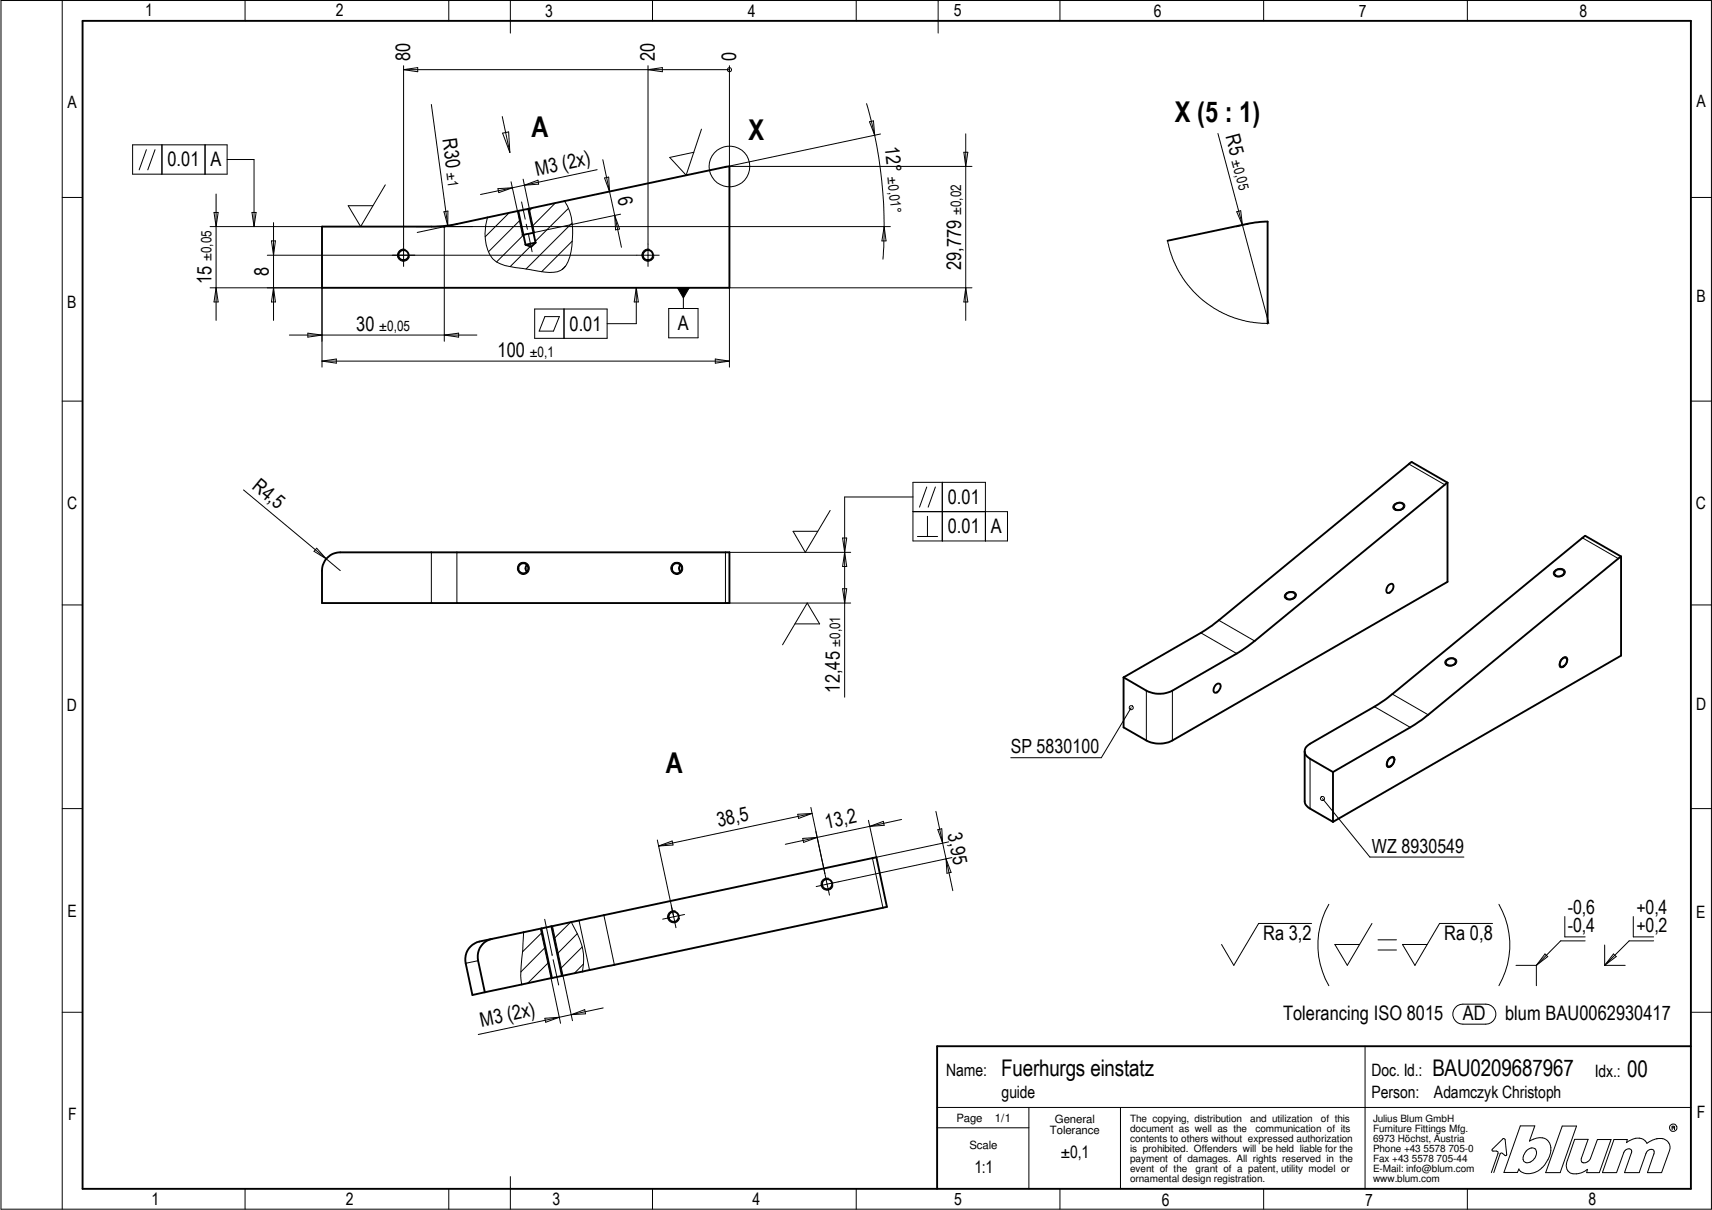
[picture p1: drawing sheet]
<svg xmlns="http://www.w3.org/2000/svg" width="420mm" height="297mm" viewBox="0 0 420 297" stroke-linecap="round" stroke-linejoin="round" font-family="sans-serif">
<path d="M166.3 70.7h2.9l-1.5 2.5z" fill="#000"/>
<path d="M.2 0h.1" fill="none" stroke="#000080" stroke-width=".25"/>
<g fill="none" stroke="#000" stroke-width=".25">
<path d="M.2 .1h419.8v296.7h-419.8zM15.3 .1v296.7M60.1 .1v5M99 17.1h80M99 16.1v49.3M99 17.1l3.5-.5v1zM110.1 .1v5M125.3 .1v8M159 16.1v49.3M159 17.1l3.5-.5v1zM160.1 .1v5M179 17.1h.1"/>
<path d="M179 16.1v24.8h59.5M210.1 .1v5M230.2 .1v8M260.1 .1v5M310.1 .1v5M360.1 .1v5M32.5 35.6h23.2v7.2h-23.2zM35.9 36.7l-1.7 5M38 36.7l-1.7 5M39.7 35.6v7.2M50.3 35.6v7.2M55.7 39.2h6.6v16.4"/>
<path d="M105.9 25.7l4 29.7M123.3 28.6l1.8 8.8M123.3 32.7l1.5-.3 .3 5zM147.9 39.2l1.7 7.8M172.2 31.7l-3.8 11.3-4-4.3 5.9-1.3M212.7 25.4l2 7.8M213.4 29.9l1-.2 .3 3.5zM214.7 33.2a111.3 111.3 0 0 1 2.3 22.4M216.1 32.9l-38.1 8.1M236.5 37.4h1l-.5 3.5zM237 32.9v45.8M298.9 32.8l12.5 46.6"/>
<path d="M15.3 48.5h5M51.6 55.6h27.4M52.5 52.2h1l-.5 3.4zM53 47.6v31.1M61.8 52.2h1.1l-.6 3.4zM66.6 59.1h1l-.5 3.6zM67.1 54.7v24M94.6 45.4l-6.1 10.2-3-5.1h6M102.1 55.6h116.4M108.9 55.5l.3 .3M109 52l.9-.2v3.6zM109 55.5v28.3"/>
<path d="M109.2 55.5l-.3 .3M112.1 55l-9.7 2.1M122.2 46.3l3.6-.2-3.4 1.2zM124.9 52.3l-5.8 5.8M125.4 44.6l2.8 13.1M125.8 46.1l-7.9 1.7M127.7 54l-7.8 7.8M128 49.6l.9 4.2M128.4 44l2.7 13.1 21.2-4.5M128.5 57.7l-6.6 6.6M128.7 45.5l-2.9 .6M128.7 45.5l3.3-1.3 .2 1z"/>
<path d="M129.1 55l.3 1.3M129.7 57.5l.9 4.3M130.6 51.1l-.8 .8M136.3 49.8l-5.7 5.8M138.5 49.4a14 14 0 0 1 2 9.6 10.8 10.8 0 0 1-2.2 6.9 5.2 5.2 0 0 1-4.6 .9l-7.1-1.1a9.8 9.8 0 0 1-5.7-2.2 11.1 11.1 0 0 1-1.3-10.1M139.5 51.1l-8.2 8.2M140.4 54.7l-11.3 11.3M140.5 59.2l-7.6 7.5M146.5 41.7l-17.8 3.8M148.4 43.7l1-.2 .2 3.5zM149.6 47l1.3 5.9M150.9 52.9l1.6 7.8"/>
<path d="M150.9 52.9l1.1 3.3-.9 .2zM217 55.6l-.3 8M217 55.6l.5 3.5h-1.1zM286.5 59.1l1.2 4.1 1.9 4 2.4 3.3 3.1 3.2 4.1 2.7 2.8 1.3 5 1.4 4.1 .3M303.5 52l1-.3 .4 3.5zM306.2 54.9l-2.7 .8M415 48.5h5M51.6 70.7h27.4v19.4M53 70.7l.5 3.4h-1zM65.6 62.7h96.2M67.1 70.7l.5 3.4h-1zM99.4 61.2a1.5 1.5 0 0 0-1.8 1.1 1.5 1.5 0 0 0 1 1.8 1.5 1.5 0 0 0 1.9-1.1"/>
<path d="M130.2 60.5l-5 4.9M131.2 75.9h17.8v7.2h-17.8zM133.7 77.7h3.6l-1.5 3.6h-3.5zM138.4 75.9v7.2M138.8 65.3l-.8 .9M156.2 70.7l.5 3.4h-1.1zM156.2 70.7v8.8h-7.2M159.4 61.2a1.49 1.49 0 0 0-1.8 1.1 1.49 1.49 0 0 0 1.1 1.8 1.49 1.49 0 0 0 1.8-1.1M164.1 75.7h7.2v7.2h-7.2zM166.3 70.7h2.9l-1.5 2.5zM167.7 70.7v5M237 70.7l.5 3.4h-1z"/>
<path d="M238.5 70.7h-59.5v19.4M15.3 98.5h5M71 82.3h46M75.6 81.8l3.4 .5-3.4 .5zM79 88.6h100M79 88.6l3.5-.5v1.1zM109 82.3l3.6-.5v1zM175.5 88.1l3.5 .5-3.5 .6zM415 98.5h5M227.4 119.5l-1.7 5M229.6 119.5l-1.8 5M231.3 118.4v14.4"/>
<path d="M345.8 113.9l8.8 5.1M59.8 120.3l20.3 16.9M77.7 134.6l2.4 2.6-3-1.9zM80.1 137.2l3.4 2.9M105.9 135.6v12.4M112.1 135.6v12.4M203.7 125.3l-6.1 10.3-3-5.2h6.1M206.8 132.1h1l-1 7h1zM208.8 135.6h-30.8v12.4h30.8M224.1 125.6h23.2v7.2h-23.2v-14.4h17.7v14.4M224.1 122h-16.8v49.2M225.2 131.7h4.9"/>
<path d="M227.6 126.7v5M342.1 123.8a1.63 1.63 0 0 1 2.7 .3 1.65 1.65 0 0 1-1.3 1.3 1.65 1.65 0 0 1-1.7-.7zM388.4 132l8.8 5.1M15.3 148.5h5M195.1 153.2h6.1l-3.1-5.2-6 10.3M206.8 144.5h1l-.5 3.5zM294.7 155.4l8.8 5M299.1 152.3l8.8 5.1M315.5 145.8a1.65 1.65 0 0 1 2.7 .2 1.65 1.65 0 0 1-1.3 1.2 1.65 1.65 0 0 1-1.7-.6zM381.5 140.1a1.6 1.6 0 0 1 2.7 .3 1.62 1.62 0 0 1-1.3 1.2 1.62 1.62 0 0 1-1.7-.7l.1-.5zM415 148.5h5M277.6 173.7l-7.3 12.3h-22.2"/>
<path d="M281.3 169.5v12.3M287.7 169.5v12.3M337.3 173.5l8.8 5.1M341.7 170.4l8.8 5.1M354.9 162a1.63 1.63 0 0 1 2.6 .3 1.65 1.65 0 0 1-1.3 1.2 1.65 1.65 0 0 1-1.6-.6l.1-.6zM383.1 161.9l.3-.3a.76 .76 0 0 1 1-.4 .76 .76 0 0 1 .3 1.1 1.57 1.57 0 0 1-1.8 1.5l-.3-.8zM15.3 198.5h5M195.8 199.9l3.5-.2-3.3 1.2zM199 198.2l4 18.8M199.3 199.7l-37.7 8M229.7 199.2l1.6 7.8M321.5 186.3v12.2"/>
<path d="M324.6 196l11.6 14.4h23.1M340.9 186.1a.79 .79 0 0 1 1.1-.4 .79 .79 0 0 1 .3 1.1 1.57 1.57 0 0 1-1.9 1.5l-.2-.8 .2-.7zM415 198.5h5M161.3 206.2l4 18.8M161.6 207.7l3.4-1.2 .2 .9zM197 205.8l3.6-.2-3.4 1.2zM200.6 205.6l-7.9 1.7M203 217l-2.7 .6M203 217l.6 2.8M203.4 215.6a1.49 1.49 0 0 0-1.9 1.1 1.49 1.49 0 0 0 1.1 1.8 1.49 1.49 0 0 0 1.8-1.1M213.1 201.4l2 9M213.5 202.9l-12.9 2.7"/>
<path d="M213.5 202.9l3.3-1.3 .2 1zM221.3 201.2l-7.8 1.7M230.2 203.7l.9-.2 .2 3.5zM231.3 207l.9 3.9M232.2 210.9l1.6 7.8M232.2 210.9l1.2 3.3-1 .2zM232.8 206.7l-18.7 4 2.6 12.1M233.6 210.5l-30.6 6.5M117.3 235.8l-3 .7M128.5 228.9l-.5 6.4a17.6 17.6 0 0 0 0 6.4M128.6 228.8l-.1 .1M132.6 228l2.6 12.2"/>
<path d="M133.1 228.9l-4.9 4.8M133.7 225.7l1.8 8.7M133.8 232.5l-6 6.1M134.7 236.3l-5.2 5M135.5 239.9l-.3 .3M135.5 234.4h.1M135.6 227.3l4.9 23.3M135.8 235.6l1.3 6.2M140 226.4l-4 4M140.2 226.4a20 20 0 0 1 3 7.8v2.4l-.3 1.9M141.7 229.2l-4.9 4.9M142.1 226l2.6 12.1"/>
<path d="M142.9 232.5l-5.4 5.3M143.2 236.6l-2.2 2.3M148.2 224.7l2.6 12.2M164.7 222.4l.6 2.6M165.3 225l-2.7 .6M165.3 225l.6 2.8M165.7 223.6a1.5 1.5 0 0 0-1.8 1.1 1.5 1.5 0 0 0 1 1.8 1.5 1.5 0 0 0 1.9-1.1M168 224.5l-2.7 .5M321.9 226.7h-13l-6.1 10.3-3-5.1M326.1 222a19.9 19.9 0 0 0 0 20M336.7 226.7l-6 10.3-3.1-5.1h6.1M338.2 230.7h4.5"/>
<path d="M338.2 233.2h4.5M366.3 226.7h-13l-6.1 10.3-3-5.1h6.1M367.9 222a19.9 19.9 0 0 1 0 20M372.1 237h5M377.1 237v5M379.2 234.2l.6 .6-2.7 2.2zM384 225v5h5M389 231h-6l-5.9 6M393.8 237h5.1M393.8 232v5M396 234.2l.7 .6-2.9 2.2zM400.8 225v5h5"/>
<path d="M405.8 231h-6l-6 6M15.3 248.5h5M133.7 250l3.6-.3-3.4 1.3zM135.2 240.2l2.4 11M137.3 249.7l-19.9 4.3M140.2 249.1l-2.9 .6M140.2 249.1l3.3-1.2 .2 1zM148 247.4l-7.8 1.7M335 256.8v35M357.2 247.4l.5-.5 1.3-.4h5.6a2.46 2.46 0 0 1 2.5 2.5 2.46 2.46 0 0 1-2.5 2.4h-5.6a2.45 2.45 0 0 1-2.2-1.4 2.45 2.45 0 0 1 .4-2.6zM415 248.5h5M230 276.9h22.5"/>
<path d="M230 271.9h185M252.5 271.9v19.9M275 271.9v19.9M373.1 276.4h3.6l-1.3 3.7a4.1 4.1 0 0 1 4.3-.3 4.2 4.2 0 0 1-.2 5.4 4.7 4.7 0 0 1-6.3 2.4l-.4-.6-.4 .8h-3.3zM383.4 276.4h3.5l-4 11.5h-3.6zM386.4 279.7h3.4l-1.7 4.8v.5l.4 .5 1.1-.3 .7-.7 1.7-4.8h3.4l-2.9 8.2h-3.1l.2-.8a4.1 4.1 0 0 1-4.5 .7 2.4 2.4 0 0 1-.4-2.9zM396.1 279.7h3.3l-.2 .8a3.6 3.6 0 0 1 4.4-.5l.6 .7 2-1 1.6-.2a2.25 2.25 0 0 1 1.9 2.9l-1.9 5.5h-3.5l1.7-4.8v-.4a1.1 1.1 0 0 0-1.2-.5 1.1 1.1 0 0 0-.8 .9l-1.7 4.8h-3.6l1.7-4.9a.81 .81 0 0 0-.5-1 .81 .81 0 0 0-1 .4l-.4 .4-1.8 5.1h-3.4zM410.4 276.9h.4M410.8 276.9l.2 .4M410.8 276.9a.19 .19 0 0 0 .2-.3 .19 .19 0 0 0-.2-.1h-.4v.8M60.1 291.8v5M110.1 291.8v5"/>
<path d="M125.3 288.8v8M160.1 291.8v5M210.1 291.8v5M260.1 291.8v5M310.1 291.8v5M360.1 291.8v5M366 287.9l1.7-4.8-.1-.4-.3-.1h-1l-.1-.4 2.8-2.7 .4 .3 .4 3.6a.26 .26 0 0 1-.1 .3 .26 .26 0 0 1-.4-.1l-.8-.6-.3 .3-1.6 4.6M374.6 282.6a1.52 1.52 0 0 1 2.3-.4 2.39 2.39 0 0 1-2.5 3.2 1.71 1.71 0 0 1 .1-2.7z"/>
<circle cx="179" cy="17.1" r=".51"/>
<circle cx="179" cy="40.9" r="5"/>
<circle cx="128.5" cy="139.5" r="1.48"/>
<circle cx="166.1" cy="139.5" r="1.48"/>
<circle cx="277.6" cy="173.7" r=".49"/>
<circle cx="324.6" cy="196" r=".5"/>
<circle cx="410.6" cy="276.9" r=".92"/>
</g>
<g fill="none" stroke="#000" stroke-width=".47">
<path d="M20.3 5.1h394.7v286.7h-394.7zM127.2 51.8l1.8 8.3M129.7 51.3l49.3-10.4v29.8h-100v-15.1h26.9a26.2 26.2 0 0 0 6.2-.6l15.1-3.2M129.7 51.3l-2.5 .5M129.7 51.3l1.7 8.3M131.1 57.1l-2.9 .6M131.4 59.6l-2.4 .5M131.4 59.6l-1 1-1.4-.5M286.5 59.1l20.3-4.3 4.3-.4v25M355.2 118.5l-48.9 40.1-2.8 1.8-15.8 9.1a7 7 0 0 1-6.4 0l-5.6-3.2M355.2 118.5v24.3l-67.5 39a7 7 0 0 1-6.4 0l-5.6-3.2v-12.3M355.2 118.5l-8.8-5-48.9 40-2.8 1.9-19 10.9"/>
<path d="M80.1 137.1a4.3 4.3 0 0 1 3.4-1.5h95.5v12.4h-100v-7.9a4.4 4.4 0 0 1 1.1-3zM129.3 138.6l-.3 .9 .3 .9M167 138.6l-.3 .9 .3 .9M342.2 124a1.34 1.34 0 0 1 2.3 .2 1.32 1.32 0 0 1-1.1 1 1.32 1.32 0 0 1-1.3-.7zM397.8 136.6l-48.9 40.1-2.8 1.9-19 10.9M397.8 136.6l-8.8-5.1-48.9 40.2-2.8 1.8-15.8 9.1a1.94 1.94 0 0 0-1.3 1.8 1.94 1.94 0 0 0 1.3 1.9l5.6 3.2M397.8 136.6v24.4l-70.7 40.8M315.6 145.9a1.36 1.36 0 0 1 2.3 .2 1.32 1.32 0 0 1-1.1 1 1.32 1.32 0 0 1-1.3-.7zM340.6 143.8l.3-.2a.64 .64 0 0 1 .8-.3 .64 .64 0 0 1 .3 .9 1.47 1.47 0 0 1-1.5 1.3l-.3-.6zM381.8 140.1a1.17 1.17 0 0 1 1.2-.4 1.17 1.17 0 0 1 .9 1 1.34 1.34 0 0 1-1.2 .8 1.34 1.34 0 0 1-1.2-.7zM298.4 168.1a.69 .69 0 0 1 1.1-.1 .69 .69 0 0 1 0 1l-.4 .5a.72 .72 0 0 1-1 .5 .72 .72 0 0 1-.2-1.1zM355 162.2a1.33 1.33 0 0 1 2.3 .1 1.32 1.32 0 0 1-1.1 1.1 1.32 1.32 0 0 1-1.4-.8z"/>
<path d="M383.2 161.9l.3-.2a.62 .62 0 0 1 .8-.2 .62 .62 0 0 1 .2 .8 1.47 1.47 0 0 1-1.4 1.4l-.3-.6zM320.2 184.4l.1 12.8 .8 1 6 3.6M327.1 189.5v12.3M341 186.2a.63 .63 0 0 1 .9-.2 .63 .63 0 0 1 .2 .8 1.38 1.38 0 0 1-1.5 1.3 1.42 1.42 0 0 1 .4-1.9zM120.7 230.5a4.5 4.5 0 0 0-3.4 5.3l1.7 7.8M120.7 230.5l-3.1 .6a4.5 4.5 0 0 0-3.3 5.4l1.6 7.8 3.1-.7M132.9 227.9l-12.2 2.6M132.9 227.9l2.6 12.2M135.3 227.4l79.8-17 2.6 12.2-79.8 17M135.3 227.4l-2.4 .5M135.3 227.4l2.6 12.2M137.9 239.6l-2.4 .5"/>
<path d="M135.5 240.1l-16.5 3.5M415 256.8h-185v35"/>
<circle cx="99" cy="62.6" r="1.24"/>
<circle cx="159" cy="62.6" r="1.24"/>
<circle cx="128.4" cy="139.5" r="1.24"/>
<circle cx="166.1" cy="139.5" r="1.23"/>
<circle cx="203" cy="217.1" r="1.25"/>
<circle cx="165.3" cy="225" r="1.24"/>
</g>
<g font-size="7">
<text x="288.4" y="30">X (5 : 1)</text>
<text x="130.4" y="33.7">A</text>
<text x="183.7" y="34.2">X</text>
<text x="163.4" y="189.7">A</text>
</g>
<g font-size="5.6">
<text x="245.7" y="264">Fuerhurgs einstatz</text>
<text x="351.5" y="264.2">BAU0209687967</text>
<text x="399.3" y="264.3">00</text>
</g>
<g font-size="4.9">
<text x="100.7" y="15" transform="rotate(-90 100.7 15)">80</text>
<text x="160.7" y="15" transform="rotate(-90 160.7 15)">20</text>
<text x="180.7" y="15" transform="rotate(-90 180.7 15)">0</text>
<text x="108.6" y="34.1" transform="rotate(82 108.6 34.1)">R30</text>
<text x="217.2" y="36" transform="rotate(84 217.2 36)">12°</text>
<text x="300.7" y="33.4" transform="rotate(75 300.7 33.4)">R5</text>
<text x="41.1" y="40.9">0.01</text>
<text x="51.7" y="40.9">A</text>
<text x="131.7" y="43.2" transform="rotate(-12 131.7 43.2)">M3 (2x)</text>
<text x="151.6" y="48.6" transform="rotate(78 151.6 48.6)">6</text>
<text x="51.9" y="69.7" transform="rotate(-90 51.9 69.7)">15</text>
<text x="66" y="67.7" transform="rotate(-90 66 67.7)">8</text>
<text x="235.9" y="66.3" transform="rotate(-90 235.9 66.3)">29,779</text>
<text x="87.4" y="81.2">30</text>
<text x="139.8" y="81.2">0.01</text>
<text x="166.4" y="81">A</text>
<text x="122.1" y="87.5">100</text>
<text x="61.6" y="119.8" transform="rotate(40 61.6 119.8)">R4,5</text>
<text x="232.6" y="123.7">0.01</text>
<text x="232.6" y="130.9">0.01</text>
<text x="243.2" y="130.9">A</text>
<text x="206.2" y="170" transform="rotate(-90 206.2 170)">12,45</text>
<text x="176.3" y="202.9" transform="rotate(-12 176.3 202.9)">38,5</text>
<text x="202.8" y="203.5" transform="rotate(-12 202.8 203.5)">13,2</text>
<text x="232.5" y="204.8" transform="rotate(78 232.5 204.8)">3,95</text>
<text x="310" y="230.8">Ra 3,2</text>
<text x="354.4" y="230.8">Ra 0,8</text>
<text x="314.9" y="250.3">Tolerancing ISO 8015</text>
<text x="359" y="250.3">AD</text>
<text x="369.4" y="250.3">blum BAU0062930417</text>
<text x="118.2" y="252.1" transform="rotate(-12 118.2 252.1)">M3 (2x)</text>
</g>
<g font-size="4.8">
<text x="248.1" y="184.9">SP 5830100</text>
<text x="336.7" y="209.3">WZ 8930549</text>
<text x="384.8" y="224.4">-0,6</text>
<text x="401.6" y="224.4">+0,4</text>
<text x="384.8" y="228.9">-0,4</text>
<text x="401.6" y="228.9">+0,2</text>
</g>
<g font-size="4.2">
<text x="35.6" y="4">1</text>
<text x="82.4" y="4">2</text>
<text x="133.8" y="4.1">3</text>
<text x="183.5" y="4.1">4</text>
<text x="234" y="4">5</text>
<text x="283.2" y="4.1">6</text>
<text x="333.5" y="4.1">7</text>
<text x="387.7" y="4.1">8</text>
<text x="16.5" y="26.5">A</text>
<text x="416.3" y="26.3">A</text>
<text x="16.5" y="75.7">B</text>
<text x="416.4" y="74">B</text>
<text x="16.5" y="124.9">C</text>
<text x="416.2" y="124.8">C</text>
<text x="16.4" y="174.5">D</text>
<text x="416.3" y="174.3">D</text>
<text x="16.5" y="225">E</text>
<text x="416.3" y="225.5">E</text>
<text x="232.2" y="264.1">Name:</text>
<text x="245.8" y="269.6">guide</text>
<text x="336.6" y="264.2">Doc. Id.:</text>
<text x="336.6" y="269.7">Person:</text>
<text x="351.9" y="269.7">Adamczyk Christoph</text>
<text x="391.4" y="264.3">Idx.:</text>
<text x="16.8" y="275">F</text>
<text x="416.4" y="274.4">F</text>
<text x="260.3" y="284.3">±0,1</text>
<text x="239.2" y="288.1">1:1</text>
<text x="37.2" y="295.8">1</text>
<text x="84.9" y="295.9">2</text>
<text x="135.6" y="295.9">3</text>
<text x="184.7" y="295.9">4</text>
<text x="234.2" y="295.9">5</text>
<text x="285.1" y="296">6</text>
<text x="335" y="296">7</text>
<text x="389.8" y="295.9">8</text>
</g>
<g font-size="3.5">
<text x="302.2" y="39.5" transform="rotate(75 302.2 39.5)">±0,05</text>
<text x="109.6" y="42.5" transform="rotate(82 109.6 42.5)">±1</text>
<text x="217.8" y="43.5" transform="rotate(84 217.8 43.5)">±0,01°</text>
<text x="235.9" y="52.8" transform="rotate(-90 235.9 52.8)">±0,02</text>
<text x="51.9" y="64.1" transform="rotate(-90 51.9 64.1)">±0,05</text>
<text x="93.1" y="81.2">±0,05</text>
<text x="130" y="87.5">±0,1</text>
<text x="206.2" y="158.8" transform="rotate(-90 206.2 158.8)">±0,01</text>
</g>
<g font-size="2.8">
<text x="234.7" y="275.5">Page</text>
<text x="244.1" y="275.5">1/1</text>
<text x="258.9" y="275.6">General</text>
<text x="257.7" y="278.4">Tolerance</text>
<text x="237.9" y="282.1">Scale</text>
</g>
<g font-size="2.5">
<text x="277.4" y="275.3">The copying, distribution</text>
<text x="306.8" y="275.3">and utilization</text>
<text x="324.2" y="275.3">of this</text>
<text x="337" y="275.4">Julius Blum GmbH</text>
<text x="277.4" y="277.8">document as well as the</text>
<text x="277.4" y="280.3">contents to others without expressed authorization</text>
<text x="308.1" y="277.8">communication of its</text>
<text x="337" y="277.9">Furniture Fittings Mfg.</text>
<text x="337" y="280.3">6973 Höchst, Austria</text>
<text x="277.4" y="282.7">is prohibited. Offenders will be held liable for the</text>
<text x="277.4" y="285.2">payment of damages. All rights reserved in the</text>
<text x="277.4" y="287.7">event of the</text>
<text x="293.4" y="287.7">grant of a patent, utility model or</text>
<text x="337" y="282.8">Phone +43 5578 705-0</text>
<text x="337" y="285.3">Fax +43 5578 705-44</text>
<text x="337" y="287.7">E-Mail: info@blum.com</text>
<text x="277.4" y="290.2">ornamental design registration.</text>
<text x="337" y="290.2">www.blum.com</text>
</g>
</svg>
